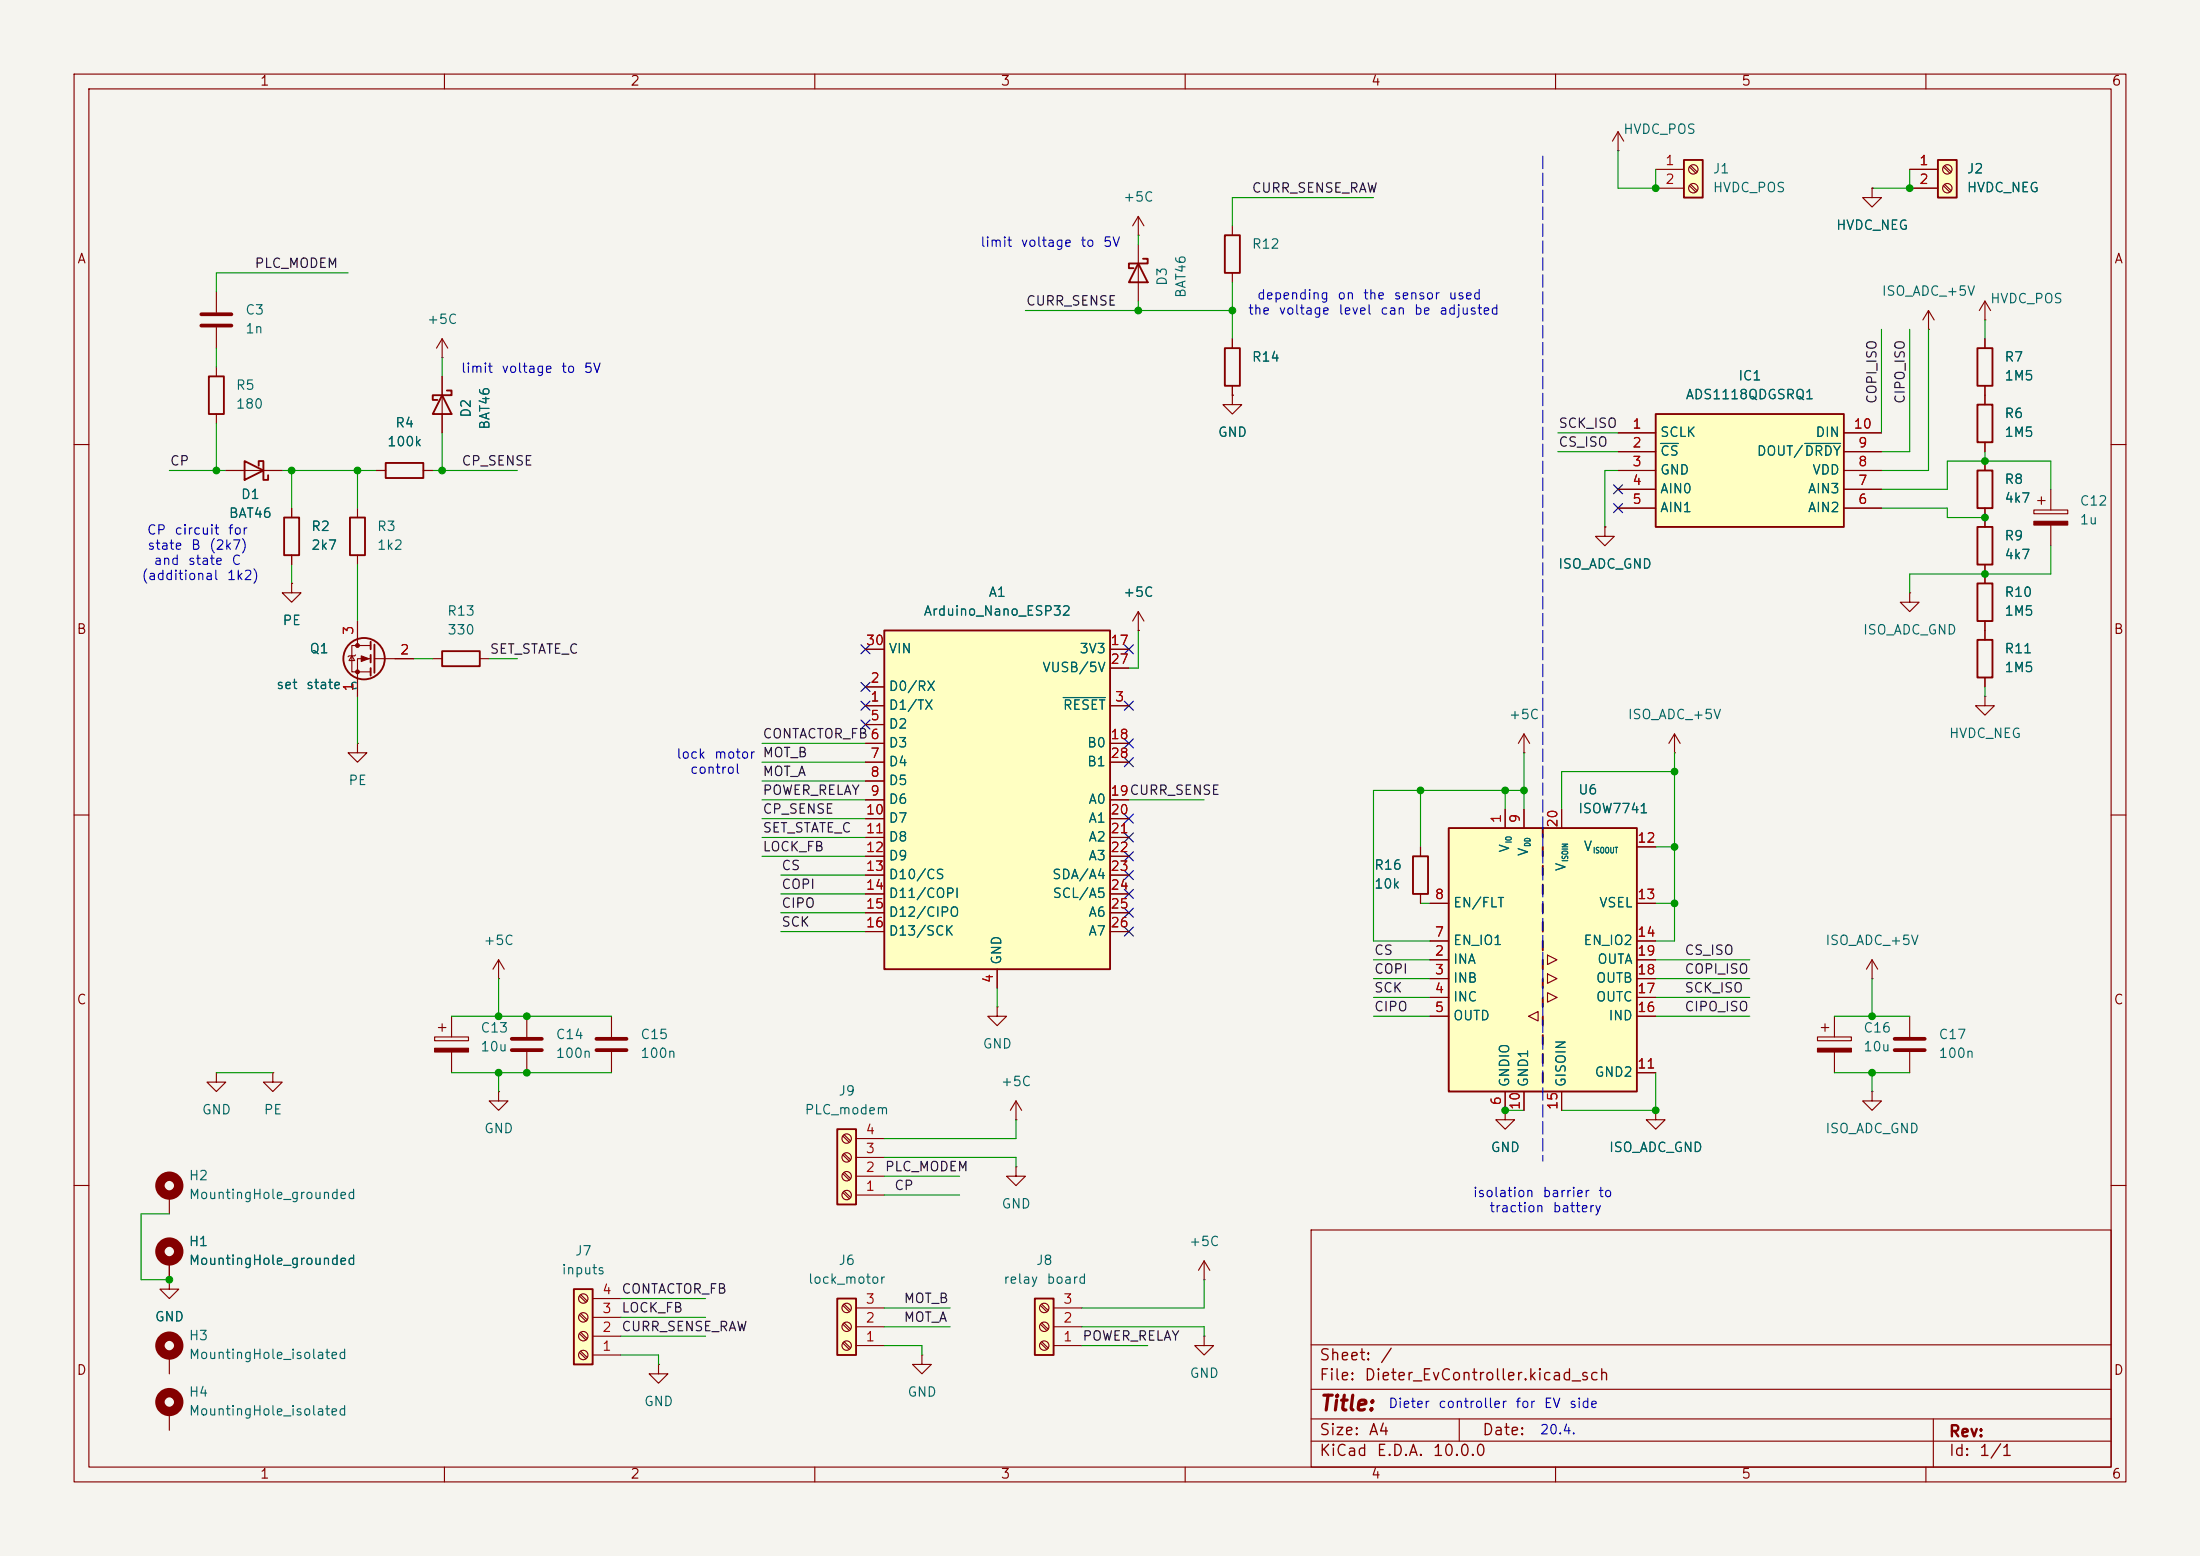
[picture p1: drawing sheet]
<svg xmlns="http://www.w3.org/2000/svg" width="297mm" height="210mm" viewBox="0 0 297 210" stroke-linecap="round" stroke-linejoin="round" font-family="sans-serif">
<path d="M0 0h297v210h-297z" fill="#f5f4ef" stroke="#f5f4ef" stroke-width=".14"/>
<g fill="none" stroke="#840000" stroke-width=".15">
<path d="M10 10h277v190h-277zM12 12h273v186h-273zM60 10v2M110 10v2M160 10v2M210 10v2M260 10v2M10 60h2M285 60h2M10 110h2M285 110h2M10 160h2"/>
<path d="M177 166h108v32h-108zM285 160h2M60 198v2M110 198v2M160 198v2M177 194.5h108M177 191.5h108M177 187.5h108M177 181.5h108M197 191.5v3M210 198v2M260 198v2"/>
<path d="M261 191.5v6.5"/>
</g>
<path d="M223.5 55.9h25.4v15.2h-25.4z" fill="#ffffc2"/>
<path d="M28.2 50.8h2v5.1h-2zM223.5 55.9h25.4v15.2h-25.4z" fill="none" stroke="#840000" stroke-width=".25"/>
<g fill="none" stroke="#840000" stroke-width=".15">
<path d="M218.4 17.8l-.7 1.3M218.4 17.8l.8 1.3M218.4 17.8v2.5M218.4 20.3h.1M29.2 49.5v1.3M29.2 55.9v1.3M218.4 58.4h5.1M248.9 58.4h5.1M39.4 78.7v1.3h1.2l-1.2 1.3-1.3-1.3h1.3M39.4 78.7h.1M218.4 61h5.1M218.4 63.5h5.1"/>
<path d="M218.4 66h5.1M218.4 68.6h5.1M248.9 61h5.1M248.9 63.5h5.1M248.9 66h5.1M248.9 68.6h5.1"/>
</g>
<path d="M224.2 59.9h2.4M243.6 59.9h4.9" fill="none" stroke="#006464" stroke-width=".15"/>
<path d="M227.3 21.6h2.6v5.1h-2.6z" fill="#ffffc2"/>
<path d="M227.3 21.6h2.6v5.1h-2.6zM165.4 47h2v5.1h-2zM267 47h2v5.1h-2zM267 54.6h2v5.1h-2zM47.2 69.9h2.1v5h-2.1z" fill="none" stroke="#840000" stroke-width=".25"/>
<g fill="none" stroke="#840000" stroke-width=".15">
<path d="M223.5 22.9h3.8M223.5 25.4h3.8M228.1 22.5l.8 .9M228.1 25.1l.8 .8M228.2 22.4l.9 .8M228.2 24.9l.9 .8M166.4 45.7v1.3M166.4 52.1v1.2M268 45.7v1.3M268 52.1v2.5M268 59.7v1.3M48.3 68.6v1.3"/>
<path d="M48.3 74.9v1.3M58.7 140h4.5v.5h-4.5zM59.2 138.7h1M59.7 138.2v1M61 137.2v2.8M29.2 144.8v1.3h1.3l-1.3 1.2-1.3-1.2h1.3M29.2 144.8h.1M36.8 144.8v1.3h1.3l-1.3 1.2-1.2-1.2h1.2M36.8 144.8h.1M61 142v2.8M67.3 147.3v1.3h1.3l-1.3 1.3-1.3-1.3h1.3M67.3 147.3h.1"/>
<path d="M162.6 172.7h.1M162.6 170.2l-.8 1.3M162.6 170.2l.7 1.3M162.6 170.2v2.5M162.6 180.3v1.3h1.2l-1.2 1.3-1.3-1.3h1.3M162.6 180.3h.1"/>
<circle cx="228.6" cy="25.4" r=".63"/>
<circle cx="228.6" cy="22.9" r=".63"/>
</g>
<path d="M58.7 141.5h4.5v.5h-4.5z" fill="#840000" stroke="#840000" stroke-width=".15"/>
<path d="M77.5 174h2.5v10.2h-2.5z" fill="#ffffc2"/>
<path d="M165.4 31.8h2v5h-2zM77.5 174h2.5v10.2h-2.5z" fill="none" stroke="#840000" stroke-width=".25"/>
<g fill="none" stroke="#840000" stroke-width=".15">
<path d="M29.2 39.4v2.8M166.4 30.5v1.3M166.4 36.8v1.3M252.7 25.4v1.3h1.3l-1.3 1.2-1.2-1.2h1.2M252.7 25.4h.1M29.2 44.2v2.8M205.7 99.1l-.7 1.2M205.7 99.1l.8 1.2M205.7 99.1v2.5M205.7 101.6h.1M203.2 149.9v1.2h1.3l-1.3 1.3-1.3-1.3h1.3M203.2 149.9h.1"/>
<path d="M78.2 177.5l.9 .8M78.2 174.9l.9 .9M78.4 179.8l.9 .9M78.4 177.3l.9 .8M78.4 174.8l.9 .8M80 177.8h3.8M80 175.3h3.8M78.2 182.5l.9 .9M78.2 180l.9 .8M78.4 182.4l.9 .8M80 182.9h3.8M80 180.3h3.8"/>
<circle cx="78.7" cy="177.8" r=".63"/>
<circle cx="78.7" cy="175.3" r=".63"/>
<circle cx="78.7" cy="180.3" r=".63"/>
<circle cx="78.7" cy="182.9" r=".63"/>
</g>
<path d="M27.2 42.4h4M27.2 43.9h4" fill="none" stroke="#840000" stroke-width=".51"/>
<path d="M261.6 21.6h2.6v5.1h-2.6z" fill="#ffffc2"/>
<path d="M153.7 35.6l1.2 2.5h-2.5zM154.3 34.9h.6v.7h-2.5v.6h.6M261.6 21.6h2.6v5.1h-2.6zM33 62.2l2.6 1.3-2.6 1.3zM34.9 62.9v-.7h.7v2.6h.6v-.7M52.1 62.5h5v2h-5zM267 78.7h2v5.1h-2zM267 71.1h2v5.1h-2zM59.7 87.9h5.1v2h-5.1zM267 86.4h2v5h-2z" fill="none" stroke="#840000" stroke-width=".25"/>
<g fill="none" stroke="#840000" stroke-width=".15">
<path d="M153.7 31.8h.1M153.7 29.2v2.6M153.7 33v7.6M153.7 29.2l-.8 1.3M153.7 29.2l.7 1.3M257.8 22.9h3.8M257.8 25.4h3.8M262.4 22.5l.8 .9M262.4 25.1l.8 .8M262.5 22.4l.9 .8M262.5 24.9l.9 .8M166.4 53.3v1.3h1.2l-1.2 1.3-1.3-1.3h1.3"/>
<path d="M166.4 53.3h.1M260.3 44.5h.1M260.3 41.9l-.7 1.3M260.3 41.9l.8 1.3M260.3 41.9v2.6M268 43.2h.1M268 40.6l-.8 1.3M268 40.6l.7 1.3M268 40.6v2.6M30.5 63.5h7.6M50.8 63.5h1.3M57.1 63.5h1.3"/>
<path d="M216.7 71.1v1.3h1.2l-1.2 1.3-1.3-1.3h1.3M216.7 71.1h.1M268 69.9v1.2M268 76.2v2.5M274.6 68.8h4.5v.5h-4.5zM275.1 67.6h1M275.6 67.1v1M276.9 66v2.8M276.9 70.9v2.8M58.4 88.9h1.3M64.8 88.9h1.2M153.7 85.1h.1"/>
<path d="M153.7 82.6l-.8 1.2M153.7 82.6l.7 1.2M153.7 82.6v2.5M226.1 99.1l-.8 1.2M226.1 99.1l.7 1.2M226.1 99.1v2.5M268 94v1.3h1.2l-1.2 1.2-1.3-1.2h1.3M268 94h.1M268 83.8v2.6M268 91.4v1.3M226.1 101.6h.1M71.1 137.2v2.8"/>
<path d="M82.5 137.2v2.8M257.8 137.2v2.8M71.1 142v2.8M82.5 142v2.8M223.5 149.9v1.2h1.3l-1.3 1.3-1.3-1.3h1.3M223.5 149.9h.1M257.8 142v2.8M22.9 161.3v2.5M22.9 170.2v2.5M22.9 182.9v2.5M22.9 190.5v2.5M88.9 184.2v1.2h1.3l-1.3 1.3-1.3-1.3h1.3"/>
<path d="M88.9 184.2h.1M124.5 182.9v1.3h1.2l-1.2 1.2-1.3-1.2h1.3M124.5 182.9h.1"/>
<circle cx="262.9" cy="22.9" r=".63"/>
<circle cx="262.9" cy="25.4" r=".63"/>
</g>
<g fill="none" stroke="#840000" stroke-width="1.3">
<circle cx="22.9" cy="160" r="1.27"/>
<circle cx="22.9" cy="168.9" r="1.27"/>
<circle cx="22.9" cy="189.2" r="1.27"/>
<circle cx="22.9" cy="181.6" r="1.27"/>
</g>
<path d="M274.6 70.4h4.5v.5h-4.5z" fill="#840000" stroke="#840000" stroke-width=".15"/>
<path d="M69.1 140.2h4.1M69.1 141.7h4.1M80.5 140.2h4.1M80.5 141.7h4.1M255.8 140.2h4M255.8 141.7h4" fill="none" stroke="#840000" stroke-width=".51"/>
<path d="M195.6 111.8h25.4v35.5h-25.4z" fill="#ffffc2"/>
<g fill="none" stroke="#840000" stroke-width=".15">
<path d="M59.7 48.3h.1M59.7 45.7l-.8 1.3M59.7 45.7l.8 1.3M59.7 45.7v2.6M59.7 50.8v7.6M39.4 68.6v1.3M39.4 74.9v1.3M268 62.2v1.3M268 68.6v1.3M47.5 88.5l.4 .7h-.8zM48 88.4l-.1 .1h-.8l-.1 .1M48.3 83.8v3.3"/>
<path d="M50 87.1h-2.5v3.6h2.5M50 88.9h-1.7v5.1M50.5 88.9h5.4M257.8 80v1.3h1.3l-1.3 1.3-1.3-1.3h1.3M257.8 80h.1M48.3 100.3v1.3h1.2l-1.2 1.3-1.3-1.3h1.3M48.3 100.3h.1M191.8 114.3v1.3M203.2 109.2v2.6M205.7 109.2v2.6M210.8 109.2v2.6M221 114.3h2.5"/>
<path d="M191.8 120.7v1.2M193 129.5h2.6M193 132.1h2.6M193 134.6h2.6M193 137.2h2.6M193 127h2.6M193 121.9h2.6M206.4 137.2l1.2-.7v1.3zM208.9 128.9l1.3 .6-1.3 .7zM208.9 131.4l1.3 .7-1.3 .6zM208.9 134l1.3 .6-1.3 .7zM221 129.5h2.5"/>
<path d="M221 132.1h2.5M221 134.6h2.5M221 137.2h2.5M221 127h2.5M221 121.9h2.5M245.4 140h4.5v.5h-4.5zM245.9 138.7h1M246.4 138.2v1M247.6 137.2v2.8M252.7 132.1h.1M252.7 129.5l-.7 1.3M252.7 129.5l.8 1.3"/>
<path d="M252.7 129.5v2.6M203.2 147.3v2.6M205.7 147.3v2.6M210.8 147.3v2.6M221 144.8h2.5M247.6 142v2.8M252.7 147.3v1.3h1.3l-1.3 1.3-1.2-1.3h1.2M252.7 147.3h.1M22.9 172.7v1.3h1.2l-1.2 1.3-1.3-1.3h1.3M22.9 172.7h.1"/>
</g>
<g fill="none" stroke="#840000" stroke-width=".25">
<path d="M59.7 53.3l1.3 2.6h-2.6zM60.3 52.7h.7v.6h-2.6v.7h.7M38.4 69.9h2v5h-2zM267 63.5h2v5.1h-2zM50 86.6v1M50 88.4v1M50 90.2v1M50.5 87v3.8M190.8 115.6h2v5.1h-2zM195.6 111.8h25.4v35.5h-25.4zM208.3 111.8v1.2M208.3 114.3v1.3"/>
<path d="M208.3 116.8v1.3M208.3 119.4v1.3M208.3 121.9v1.3M208.3 124.5v1.2M208.3 127v1.3M208.3 129.5v1.3M208.3 132.1v1.3M208.3 134.6v1.3M208.3 137.2v1.2M208.3 139.7v1.3M208.3 142.2v1.3M208.3 144.8v1.3"/>
<circle cx="49.1" cy="88.9" r="2.79"/>
</g>
<g fill="#840000" stroke="#840000" stroke-width=".15">
<path d="M245.4 141.5h4.5v.5h-4.5z"/>
<path d="M48.8 88.5l1 .4-1 .4z"/>
<circle cx="48.3" cy="87.1" r=".25"/>
<circle cx="48.3" cy="90.7" r=".25"/>
</g>
<path d="M113 152.4h2.6v10.2h-2.6z" fill="#ffffc2"/>
<path d="M113 152.4h2.6v10.2h-2.6z" fill="none" stroke="#840000" stroke-width=".25"/>
<g fill="none" stroke="#840000" stroke-width=".15">
<path d="M113.8 158.4l.9 .9M113.8 155.9l.9 .8M113.8 153.3l.9 .9M114 158.2l.8 .9M114 155.7l.8 .8M114 153.2l.8 .8M115.6 158.8h3.8M115.6 156.2h3.8M115.6 153.7h3.8M113.8 161l.9 .8M114 160.8l.8 .8M115.6 161.3h3.8"/>
<circle cx="114.3" cy="158.7" r=".63"/>
<circle cx="114.3" cy="153.7" r=".63"/>
<circle cx="114.3" cy="156.2" r=".63"/>
<circle cx="114.3" cy="161.3" r=".63"/>
</g>
<path d="M119.4 85.1h30.5v45.7h-30.5z" fill="#ffffc2"/>
<path d="M119.4 85.1h30.5v45.7h-30.5z" fill="none" stroke="#840000" stroke-width=".25"/>
<g fill="none" stroke="#840000" stroke-width=".15">
<path d="M116.8 95.3h2.6M116.8 92.7h2.6M116.8 97.8h2.6M116.8 87.6h2.6M149.9 95.3h2.5M149.9 87.6h2.5M149.9 90.2h2.5M116.8 100.3h2.6M116.8 102.9h2.6M116.8 105.4h2.6M116.8 108h2.6M116.8 110.5h2.6"/>
<path d="M116.8 113h2.6M116.8 115.6h2.6M116.8 118.1h2.6M149.9 100.3h2.5M149.9 102.9h2.5M149.9 108h2.5M149.9 110.5h2.5M149.9 113h2.5M149.9 115.6h2.5M149.9 118.1h2.5M116.8 120.7h2.6M116.8 123.2h2.6"/>
<path d="M116.8 125.7h2.6M134.6 135.9v1.3h1.3l-1.3 1.2-1.3-1.2h1.3M134.6 135.9h.1M134.6 130.8v2.6M149.9 120.7h2.5M149.9 123.2h2.5M149.9 125.7h2.5M137.2 151.1h.1M137.2 148.6l-.8 1.3M137.2 148.6l.7 1.3M137.2 148.6v2.5"/>
</g>
<path d="M143.5 94.1h5.7" fill="none" stroke="#006464" stroke-width=".15"/>
<path d="M139.7 175.3h2.5v7.6h-2.5z" fill="#ffffc2"/>
<path d="M139.7 175.3h2.5v7.6h-2.5z" fill="none" stroke="#840000" stroke-width=".25"/>
<g fill="none" stroke="#840000" stroke-width=".15">
<path d="M137.2 157.5v1.3h1.2l-1.2 1.2-1.3-1.2h1.3M137.2 157.5h.1M140.5 178.7l.8 .9M140.5 176.2l.8 .8M140.6 178.6l.9 .8M140.6 176l.9 .9M142.2 179.1h3.8M142.2 176.5h3.8M140.5 181.3l.8 .8M140.6 181.1l.9 .8M142.2 181.6h3.8"/>
<circle cx="141" cy="179.1" r=".63"/>
<circle cx="141" cy="176.5" r=".63"/>
<circle cx="141" cy="181.6" r=".63"/>
</g>
<path d="M113 175.3h2.6v7.6h-2.6z" fill="#ffffc2"/>
<path d="M113 175.3h2.6v7.6h-2.6z" fill="none" stroke="#840000" stroke-width=".25"/>
<g fill="none" stroke="#840000" stroke-width=".15">
<path d="M252.7 25.4h.1M257.8 22.9h3.8M257.8 25.4h3.8M59.7 50.8v2.5M59.7 55.9v2.5M166.4 53.3h.1M166.4 45.7v1.3M166.4 52.1v1.2M218.4 58.4h5.1M248.9 58.4h5.1M268 45.7v1.3M268 52.1v2.5"/>
<path d="M268 59.7v1.3M30.5 63.5h2.5M35.6 63.5h2.5M39.4 78.7h.1M39.4 68.6v1.3M39.4 74.9v1.3M50.8 63.5h1.3M57.1 63.5h1.3M216.7 71.1h.1M218.4 61h5.1M218.4 63.5h5.1M218.4 66h5.1"/>
<path d="M218.4 68.6h5.1M248.9 61h5.1M248.9 63.5h5.1M248.9 66h5.1M248.9 68.6h5.1M268 62.2v1.3M268 68.6v2.5M268 76.2v2.5M48.3 83.8v2.6M48.3 91.4v2.6M53.3 88.9h2.6M116.8 95.3h2.6"/>
<path d="M116.8 92.7h2.6M116.8 97.8h2.6M116.8 87.6h2.6M149.9 95.3h2.5M149.9 87.6h2.5M149.9 90.2h2.5M153.7 85.1h.1M268 83.8v2.6M268 91.4v1.3M116.8 100.3h2.6M116.8 102.9h2.6M116.8 105.4h2.6"/>
<path d="M116.8 108h2.6M116.8 110.5h2.6M116.8 113h2.6M116.8 115.6h2.6M116.8 118.1h2.6M149.9 100.3h2.5M149.9 102.9h2.5M149.9 108h2.5M149.9 110.5h2.5M149.9 113h2.5M149.9 115.6h2.5M149.9 118.1h2.5"/>
<path d="M191.8 114.3v1.3M203.2 109.2v2.6M205.7 109.2v2.6M210.8 109.2v2.6M221 114.3h2.5M67.3 132.1h.1M67.3 129.5l-.8 1.3M67.3 129.5l.8 1.3M67.3 129.5v2.6M116.8 120.7h2.6M116.8 123.2h2.6M116.8 125.7h2.6"/>
<path d="M134.6 130.8v2.6M149.9 120.7h2.5M149.9 123.2h2.5M149.9 125.7h2.5M191.8 120.7v1.2M193 129.5h2.6M193 132.1h2.6M193 134.6h2.6M193 137.2h2.6M193 127h2.6M193 121.9h2.6M221 129.5h2.5"/>
<path d="M221 132.1h2.5M221 134.6h2.5M221 137.2h2.5M221 127h2.5M221 121.9h2.5M203.2 149.9h.1M203.2 147.3v2.6M205.7 147.3v2.6M210.8 147.3v2.6M221 144.8h2.5M223.5 149.9h.1M22.9 172.7h.1"/>
<path d="M22.9 170.2v2.5M113.8 178.7l.9 .9M113.8 176.2l.9 .8M114 178.6l.8 .8M114 176l.8 .9M115.6 179.1h3.8M115.6 176.5h3.8M113.8 181.3l.9 .8M114 181.1l.8 .8M115.6 181.6h3.8"/>
<circle cx="114.3" cy="176.5" r=".63"/>
<circle cx="114.3" cy="179.1" r=".63"/>
<circle cx="114.3" cy="181.6" r=".63"/>
</g>
<path d="M208.3 21.1v135.6" fill="none" stroke="#0000c2" stroke-width=".15" stroke-dasharray="1.7 .6"/>
<g fill="none" stroke="#009600" stroke-width=".15">
<path d="M47 36.8h-17.8v2.6M153.7 31.8v1.2M166.4 38.1v7.6M185.4 26.7h-19v3.8M218.4 20.3v5.1h5.1v-2.5M257.8 22.9v2.5h-5.1M29.2 47v2.5M29.2 57.2v6.3M59.7 48.3v2.5M59.7 58.4v5.1M138.4 41.9h28M153.7 40.6v1.3"/>
<path d="M210.3 58.4h8.1M254 44.5v13.9M257.8 44.5v16.5h-3.8M260.3 44.5v19h-6.3M268 43.2v2.5M22.9 63.5h7.6M38.1 63.5h12.7M39.4 63.5v5.1M39.4 76.2v2.5M48.3 63.5v5.1M48.3 76.2v7.6M58.4 63.5h11.4"/>
<path d="M210.3 61h8.1M218.4 63.5h-1.7v7.6M254 66h8.9v-3.8h14v3.8M254 68.6h8.9v1.3h5.1M268 61v1.2M276.9 73.7v3.8h-19.1v2.5M48.3 94v6.3M55.9 88.9h2.5M66 88.9h3.8M153.7 85.1v5.1h-1.3M268 92.7v1.3M102.9 108h13.9"/>
<path d="M102.9 100.3h13.9M102.9 115.6h13.9M102.9 113h13.9M102.9 102.9h13.9M102.9 110.5h13.9M102.9 105.4h13.9M105.4 118.1h11.4M152.4 108h10.2M191.8 106.7v7.6M203.2 106.7v2.5M205.7 106.7h-20.3v20.3h7.6M205.7 101.6v7.6"/>
<path d="M223.5 114.3h2.6M226.1 101.6v25.4h-2.6M226.1 104.1h-15.3v5.1M61 137.2h21.5M67.3 132.1v5.1M105.4 120.7h11.4M105.4 125.7h11.4M105.4 123.2h11.4M134.6 133.4v2.5M185.4 137.2h7.6M185.4 129.5h7.6M185.4 132.1h7.6"/>
<path d="M185.4 134.6h7.6M191.8 121.9h1.2M223.5 137.2h12.7M223.5 121.9h2.6M223.5 129.5h12.7M223.5 132.1h12.7M223.5 134.6h12.7M247.6 137.2h10.2M252.7 132.1v5.1M29.2 144.8h7.6M61 144.8h21.5M67.3 144.8v2.5"/>
<path d="M119.4 158.8h10.1M119.4 156.2h17.8v1.3M137.2 151.1v2.6h-17.8M203.2 149.9h2.5M223.5 144.8v5.1h-12.7M247.6 144.8h10.2M252.7 144.8v2.5M22.9 163.8h-3.9v8.9h3.9M83.8 177.8h11.4M83.8 175.3h11.4M119.4 176.5h8.9M119.4 179.1h8.9"/>
<path d="M119.4 161.3h10.1M146 179.1h16.6v1.2M162.6 172.7v3.8h-16.6M83.8 182.9h5.1v1.3M83.8 180.3h11.4M119.4 181.6h5.1v1.3M146 181.6h8.9"/>
</g>
<g fill="none" stroke="#000084" stroke-width=".15">
<path d="M217.8 65.4l1.2 1.2M217.8 68l1.2 1.2M219 65.4l-1.2 1.2M219 68l-1.2 1.2M116.2 97.2l1.2 1.2M116.2 92.1l1.2 1.2M116.2 94.6l1.2 1.3M116.2 87l1.2 1.2M117.4 97.2l-1.2 1.2M117.4 92.1l-1.2 1.2M117.4 94.6l-1.2 1.3M117.4 87l-1.2 1.2"/>
<path d="M151.8 94.6l1.2 1.3M151.8 99.7l1.2 1.2M151.8 87l1.2 1.2M153 94.6l-1.2 1.3M153 99.7l-1.2 1.2M153 87l-1.2 1.2M151.8 109.9l1.2 1.2M151.8 115l1.2 1.2M151.8 117.5l1.2 1.2M151.8 112.4l1.2 1.2M151.8 102.3l1.2 1.2M153 109.9l-1.2 1.2"/>
<path d="M153 115l-1.2 1.2M153 117.5l-1.2 1.2M153 112.4l-1.2 1.2M153 102.3l-1.2 1.2M151.8 120l1.2 1.3M151.8 125.1l1.2 1.2M151.8 122.6l1.2 1.2M153 120l-1.2 1.3M153 125.1l-1.2 1.2M153 122.6l-1.2 1.2"/>
</g>
<path d="M224.2 59.9h2.4M243.6 59.9h4.9M143.5 94.1h5.7" fill="none" stroke="#006464" stroke-width=".15"/>
<g fill="#009600" stroke="#009600" stroke-width=".14">
<circle cx="223.5" cy="25.4" r=".46"/>
<circle cx="257.8" cy="25.4" r=".46"/>
<circle cx="166.4" cy="41.9" r=".46"/>
<circle cx="226.1" cy="114.3" r=".46"/>
<circle cx="226.1" cy="104.1" r=".46"/>
<circle cx="191.8" cy="106.7" r=".46"/>
<circle cx="226.1" cy="121.9" r=".46"/>
<circle cx="203.2" cy="106.7" r=".46"/>
<circle cx="205.7" cy="106.7" r=".46"/>
<circle cx="268" cy="77.5" r=".46"/>
<circle cx="268" cy="69.9" r=".46"/>
<circle cx="268" cy="62.2" r=".46"/>
<circle cx="203.2" cy="149.9" r=".46"/>
<circle cx="252.7" cy="137.2" r=".46"/>
<circle cx="223.5" cy="149.9" r=".46"/>
<circle cx="252.7" cy="144.8" r=".46"/>
<circle cx="39.4" cy="63.5" r=".46"/>
<circle cx="48.3" cy="63.5" r=".46"/>
<circle cx="59.7" cy="63.5" r=".46"/>
<circle cx="29.2" cy="63.5" r=".46"/>
<circle cx="67.3" cy="137.2" r=".46"/>
<circle cx="67.3" cy="144.8" r=".46"/>
<circle cx="71.1" cy="144.8" r=".46"/>
<circle cx="71.1" cy="137.2" r=".46"/>
<circle cx="22.9" cy="172.7" r=".46"/>
<circle cx="153.7" cy="41.9" r=".46"/>
</g>
<text font-size="2" fill="#840000" x="178" y="190.9">Title:</text>
<g font-size="1.5" fill="#840000">
<text x="178" y="184">Sheet:</text>
<text x="186.2" y="184">/</text>
<text x="178" y="186.7">File:</text>
<text x="184.1" y="186.7">Dieter_EvController.kicad_sch</text>
<text x="178" y="196.9">KiCad</text>
<text x="178" y="194.1">Size:</text>
<text x="184.7" y="194.1">A4</text>
<text x="185.7" y="196.9">E.D.A.</text>
<text x="193.3" y="196.9">10.0.0</text>
<text x="200" y="194.1">Date:</text>
<text x="263" y="194.3">Rev:</text>
<text x="263" y="196.9">Id:</text>
<text x="267.1" y="196.9">1/1</text>
</g>
<g font-size="1.3" fill="#840000">
<text x="35" y="11.9">1</text>
<text x="85" y="11.9">2</text>
<text x="135" y="11.9">3</text>
<text x="185" y="11.9">4</text>
<text x="235" y="11.9">5</text>
<text x="285" y="11.9">6</text>
<text x="10.3" y="35.9">A</text>
<text x="285.3" y="35.9">A</text>
<text x="10.3" y="85.9">B</text>
<text x="285.3" y="85.9">B</text>
<text x="10.3" y="135.9">C</text>
<text x="285.3" y="135.9">C</text>
<text x="10.3" y="185.9">D</text>
<text x="285.3" y="185.9">D</text>
<text x="35" y="199.9">1</text>
<text x="85" y="199.9">2</text>
<text x="135" y="199.9">3</text>
<text x="185" y="199.9">4</text>
<text x="235" y="199.9">5</text>
<text x="285" y="199.9">6</text>
</g>
<g font-size="1.3" fill="#006464">
<text x="219.1" y="18.4">HVDC_POS</text>
<text x="231.1" y="23.7">J1</text>
<text x="265.4" y="23.7">J2</text>
<text x="151.5" y="27.5">+5C</text>
<text x="231.1" y="26.3">HVDC_POS</text>
<text x="265.4" y="26.3">HVDC_NEG</text>
<text x="168.9" y="33.9">R12</text>
<text x="247.8" y="31.3">HVDC_NEG</text>
<text x="157.8" y="38.7" transform="rotate(-90 157.8 38.7)">D3</text>
<text x="160.4" y="40.3" transform="rotate(-90 160.4 40.3)">BAT46</text>
<text x="254" y="40.2">ISO_ADC_+5V</text>
<text x="268.6" y="41.2">HVDC_POS</text>
<text x="33" y="42.8">C3</text>
<text x="33" y="45.3">1n</text>
<text x="57.6" y="44">+5C</text>
<text x="31.8" y="52.9">R5</text>
<text x="168.9" y="49.1">R14</text>
<text x="234.6" y="51.7">IC1</text>
<text x="270.5" y="49.1">R7</text>
<text x="270.5" y="51.7">1M5</text>
<text x="31.8" y="55.5">180</text>
<text x="53.3" y="58">R4</text>
<text x="63.9" y="56.5" transform="rotate(-90 63.9 56.5)">D2</text>
<text x="66.4" y="58.1" transform="rotate(-90 66.4 58.1)">BAT46</text>
<text x="164.3" y="59.3">GND</text>
<text x="224" y="59.3">SCLK</text>
<text x="227.5" y="54.2">ADS1118QDGSRQ1</text>
<text x="245" y="59.3">DIN</text>
<text x="270.5" y="56.7">R6</text>
<text x="270.5" y="59.3">1M5</text>
<text x="52.2" y="60.6">100k</text>
<text x="224" y="61.8">CS</text>
<text x="224" y="64.4">GND</text>
<text x="237.1" y="61.8">DOUT/DRDY</text>
<text x="244.6" y="64.4">VDD</text>
<text x="270.5" y="65.6">R8</text>
<text x="30.8" y="70.2">BAT46</text>
<text x="32.4" y="67.7">D1</text>
<text x="41.9" y="72">R2</text>
<text x="50.8" y="72">R3</text>
<text x="224" y="66.9">AIN0</text>
<text x="224" y="69.4">AIN1</text>
<text x="244" y="69.4">AIN2</text>
<text x="244" y="66.9">AIN3</text>
<text x="270.5" y="68.2">4k7</text>
<text x="280.7" y="71.1">1u</text>
<text x="280.7" y="68.6">C12</text>
<text x="41.9" y="74.5">2k7</text>
<text x="50.8" y="74.5">1k2</text>
<text x="210.3" y="77.1">ISO_ADC_GND</text>
<text x="270.5" y="73.3">R9</text>
<text x="270.5" y="75.8">4k7</text>
<text x="60.3" y="83.4">R13</text>
<text x="124.6" y="83.4">Arduino_Nano_ESP32</text>
<text x="133.4" y="80.9">A1</text>
<text x="151.5" y="80.9">+5C</text>
<text x="270.5" y="80.9">R10</text>
<text x="270.5" y="83.4">1M5</text>
<text x="38.1" y="84.7">PE</text>
<text x="41.7" y="88.5">Q1</text>
<text x="60.3" y="86">330</text>
<text x="119.9" y="88.5">VIN</text>
<text x="145.6" y="88.5">3V3</text>
<text x="251.4" y="86">ISO_ADC_GND</text>
<text x="270.5" y="88.5">R11</text>
<text x="37.2" y="93.3">set</text>
<text x="41.2" y="93.3">state</text>
<text x="47.1" y="93.3">c</text>
<text x="119.9" y="93.6">D0/RX</text>
<text x="140.6" y="91">VUSB/5V</text>
<text x="270.5" y="91">1M5</text>
<text x="119.9" y="96.1">D1/TX</text>
<text x="119.9" y="98.7">D2</text>
<text x="119.9" y="101.2">D3</text>
<text x="143.4" y="96.1">RESET</text>
<text x="146.7" y="101.2">B0</text>
<text x="203.6" y="97.4">+5C</text>
<text x="219.7" y="97.4">ISO_ADC_+5V</text>
<text x="263" y="99.9">HVDC_NEG</text>
<text x="46.9" y="106.3">PE</text>
<text x="119.9" y="103.7">D4</text>
<text x="119.9" y="106.3">D5</text>
<text x="146.7" y="103.7">B1</text>
<text x="213" y="107.5">U6</text>
<text x="119.9" y="108.8">D6</text>
<text x="119.9" y="111.4">D7</text>
<text x="119.9" y="113.9">D8</text>
<text x="146.9" y="108.8">A0</text>
<text x="146.9" y="111.4">A1</text>
<text x="146.9" y="113.9">A2</text>
<text x="213" y="110.1">ISOW7741</text>
<text x="119.9" y="116.4">D9</text>
<text x="119.9" y="119">D10/CS</text>
<text x="142" y="119">SDA/A4</text>
<text x="146.9" y="116.4">A3</text>
<text x="185.4" y="117.7">R16</text>
<text x="204.1" y="115.2" transform="rotate(-90 204.1 115.2)">V</text>
<text x="206.6" y="115.6" transform="rotate(-90 206.6 115.6)">V</text>
<text x="211.7" y="117.7" transform="rotate(-90 211.7 117.7)">V</text>
<text x="213.7" y="115.2">V</text>
<text x="119.9" y="121.5">D11/COPI</text>
<text x="119.9" y="124.1">D12/CIPO</text>
<text x="142" y="121.5">SCL/A5</text>
<text x="146.9" y="124.1">A6</text>
<text x="185.4" y="120.2">10k</text>
<text x="196.1" y="122.8">EN/FLT</text>
<text x="215.8" y="122.8">VSEL</text>
<text x="65.2" y="127.9">+5C</text>
<text x="119.9" y="126.6">D13/SCK</text>
<text x="135.5" y="130.3" transform="rotate(-90 135.5 130.3)">GND</text>
<text x="146.9" y="126.6">A7</text>
<text x="196.1" y="130.4">INA</text>
<text x="196.1" y="127.9">EN_IO1</text>
<text x="213.7" y="127.9">EN_IO2</text>
<text x="215.6" y="130.4">OUTA</text>
<text x="246.3" y="127.9">ISO_ADC_+5V</text>
<text x="196.1" y="132.9">INB</text>
<text x="196.1" y="135.5">INC</text>
<text x="215.4" y="135.5">OUTC</text>
<text x="215.4" y="132.9">OUTB</text>
<text x="64.8" y="139.7">C13</text>
<text x="64.8" y="142.2">10u</text>
<text x="74.9" y="143.1">100n</text>
<text x="74.9" y="140.6">C14</text>
<text x="86.4" y="143.1">100n</text>
<text x="86.4" y="140.6">C15</text>
<text x="132.6" y="141.8">GND</text>
<text x="196.1" y="138">OUTD</text>
<text x="217.1" y="138">IND</text>
<text x="251.5" y="139.7">C16</text>
<text x="251.5" y="142.2">10u</text>
<text x="261.6" y="143.1">100n</text>
<text x="261.6" y="140.6">C17</text>
<text x="113.1" y="148.2">J9</text>
<text x="135" y="146.9">+5C</text>
<text x="204.1" y="146.8" transform="rotate(-90 204.1 146.8)">GNDIO</text>
<text x="206.6" y="146.8" transform="rotate(-90 206.6 146.8)">GND1</text>
<text x="211.7" y="146.8" transform="rotate(-90 211.7 146.8)">GISOIN</text>
<text x="215.2" y="145.6">GND2</text>
<text x="27.2" y="150.7">GND</text>
<text x="35.5" y="150.7">PE</text>
<text x="65.3" y="153.3">GND</text>
<text x="108.5" y="150.7">PLC_modem</text>
<text x="201.2" y="155.8">GND</text>
<text x="217.1" y="155.8">ISO_ADC_GND</text>
<text x="246.3" y="153.3">ISO_ADC_GND</text>
<text x="25.4" y="159.6">H2</text>
<text x="25.4" y="162.2">MountingHole_grounded</text>
<text x="135.1" y="163.4">GND</text>
<text x="25.4" y="168.5">H1</text>
<text x="25.4" y="171">MountingHole_grounded</text>
<text x="75.7" y="172.3">inputs</text>
<text x="77.5" y="169.8">J7</text>
<text x="109" y="173.6">lock_motor</text>
<text x="113.1" y="171">J6</text>
<text x="135.4" y="173.6">relay</text>
<text x="139.8" y="171">J8</text>
<text x="141.2" y="173.6">board</text>
<text x="160.4" y="168.5">+5C</text>
<text x="20.8" y="178.7">GND</text>
<text x="25.4" y="181.2">H3</text>
<text x="25.4" y="183.7">MountingHole_isolated</text>
<text x="25.4" y="188.8">H4</text>
<text x="25.4" y="191.4">MountingHole_isolated</text>
<text x="86.9" y="190.1">GND</text>
<text x="122.4" y="188.8">GND</text>
<text x="160.5" y="186.3">GND</text>
</g>
<g font-size="1.3" fill="#a90000">
<text x="224.7" y="22.6">1</text>
<text x="259" y="22.6">1</text>
<text x="224.7" y="25.1">2</text>
<text x="259" y="25.1">2</text>
<text x="220.3" y="58.2">1</text>
<text x="250.1" y="58.2">10</text>
<text x="220.3" y="60.7">2</text>
<text x="220.3" y="63.2">3</text>
<text x="220.3" y="65.8">4</text>
<text x="250.8" y="65.8">7</text>
<text x="250.8" y="63.2">8</text>
<text x="250.8" y="60.7">9</text>
<text x="220.3" y="68.3">5</text>
<text x="250.8" y="68.3">6</text>
<text x="48" y="85.8" transform="rotate(-90 48 85.8)">3</text>
<text x="53.9" y="88.6">2</text>
<text x="116.8" y="87.4">30</text>
<text x="149.8" y="87.4">17</text>
<text x="149.8" y="89.9">27</text>
<text x="48" y="93.4" transform="rotate(-90 48 93.4)">1</text>
<text x="117.4" y="95">1</text>
<text x="117.4" y="92.5">2</text>
<text x="150.4" y="95">3</text>
<text x="117.4" y="97.5">5</text>
<text x="117.4" y="100.1">6</text>
<text x="149.8" y="100.1">18</text>
<text x="117.4" y="102.6">7</text>
<text x="117.4" y="105.2">8</text>
<text x="117.4" y="107.7">9</text>
<text x="149.8" y="107.7">19CURR_SENSE</text>
<text x="149.8" y="102.6">28</text>
<text x="149.8" y="107.7">19</text>
<text x="116.8" y="110.2">10</text>
<text x="116.8" y="112.8">11</text>
<text x="149.8" y="110.2">20</text>
<text x="149.8" y="112.8">21</text>
<text x="202.9" y="111.2" transform="rotate(-90 202.9 111.2)">1</text>
<text x="205.5" y="111.2" transform="rotate(-90 205.5 111.2)">9</text>
<text x="210.6" y="111.8" transform="rotate(-90 210.6 111.8)">20</text>
<text x="116.8" y="115.3">12</text>
<text x="116.8" y="117.9">13</text>
<text x="149.8" y="115.3">22</text>
<text x="149.8" y="117.9">23</text>
<text x="220.9" y="114">12</text>
<text x="116.8" y="120.4">14</text>
<text x="116.8" y="122.9">15</text>
<text x="116.8" y="125.5">16</text>
<text x="149.8" y="120.4">24</text>
<text x="149.8" y="122.9">25</text>
<text x="149.8" y="125.5">26</text>
<text x="193.6" y="121.7">8</text>
<text x="220.9" y="121.7">13</text>
<text x="193.6" y="129.3">2</text>
<text x="193.6" y="131.8">3</text>
<text x="193.6" y="126.7">7</text>
<text x="220.9" y="126.7">14</text>
<text x="220.9" y="131.8">18</text>
<text x="220.9" y="129.3">19</text>
<text x="134.4" y="132.8" transform="rotate(-90 134.4 132.8)">4</text>
<text x="193.6" y="134.4">4</text>
<text x="193.6" y="136.9">5</text>
<text x="220.9" y="136.9">16</text>
<text x="220.9" y="134.4">17</text>
<text x="202.9" y="149.3" transform="rotate(-90 202.9 149.3)">6</text>
<text x="205.5" y="149.9" transform="rotate(-90 205.5 149.9)">10</text>
<text x="210.6" y="149.9" transform="rotate(-90 210.6 149.9)">15</text>
<text x="220.9" y="144.5">11</text>
<text x="116.8" y="156">3</text>
<text x="116.8" y="153.4">4</text>
<text x="116.8" y="161">1</text>
<text x="116.8" y="158.5">2</text>
<text x="81.2" y="177.5">3</text>
<text x="81.2" y="175">4</text>
<text x="116.8" y="178.8">2</text>
<text x="116.8" y="176.3">3</text>
<text x="143.4" y="178.8">2</text>
<text x="143.4" y="176.3">3</text>
<text x="81.2" y="182.6">1</text>
<text x="81.2" y="180.1">2</text>
<text x="116.8" y="181.4">1</text>
<text x="143.4" y="181.4">1</text>
</g>
<g font-size="1.3" fill="#0f0f0f">
<text x="168.9" y="26.3">CURR_SENSE_RAW</text>
<text x="34.3" y="36.5">PLC_MODEM</text>
<text x="138.4" y="41.6">CURR_SENSE</text>
<text x="210.3" y="58.1">SCK_ISO</text>
<text x="253.7" y="54.6" transform="rotate(-90 253.7 54.6)">COPI_ISO</text>
<text x="257.5" y="54.6" transform="rotate(-90 257.5 54.6)">CIPO_ISO</text>
<text x="22.9" y="63.2">CP</text>
<text x="62.2" y="63.2">CP_SENSE</text>
<text x="210.3" y="60.6">CS_ISO</text>
<text x="66" y="88.6">SET_STATE_C</text>
<text x="102.9" y="100">CONTACTOR_FB 6</text>
<text x="102.9" y="102.5">MOT_B</text>
<text x="102.9" y="105.1">MOT_A</text>
<text x="102.9" y="107.6">POWER_RELAY</text>
<text x="102.9" y="112.7">SET_STATE_C</text>
<text x="102.9" y="110.1">CP_SENSE</text>
<text x="102.9" y="115.2">LOCK_FB</text>
<text x="105.4" y="117.8">CS</text>
<text x="105.4" y="120.3">COPI</text>
<text x="105.4" y="122.8">CIPO</text>
<text x="105.4" y="125.4">SCK</text>
<text x="185.4" y="131.7">COPI</text>
<text x="185.4" y="129.2">CS</text>
<text x="227.3" y="131.7">COPI_ISO</text>
<text x="227.3" y="129.2">CS_ISO</text>
<text x="185.4" y="134.3">SCK</text>
<text x="185.4" y="136.8">CIPO</text>
<text x="227.3" y="136.8">CIPO_ISO</text>
<text x="227.3" y="134.3">SCK_ISO</text>
<text x="119.4" y="158.4">PLC_MODEM</text>
<text x="120.6" y="160.9">CP</text>
<text x="83.8" y="177.5">LOCK_FB</text>
<text x="83.8" y="180">CURR_SENSE_RAW</text>
<text x="83.8" y="174.9">CONTACTOR_FB</text>
<text x="121.9" y="178.7">MOT_A</text>
<text x="121.9" y="176.2">MOT_B</text>
<text x="146" y="181.3">POWER_RELAY</text>
</g>
<g font-size="1.3" fill="#0000c2">
<text x="132.2" y="33.6">limit</text>
<text x="137.7" y="33.6">voltage</text>
<text x="145.8" y="33.6">to</text>
<text x="148.8" y="33.6">5V</text>
<text x="169.6" y="40.7">depending</text>
<text x="180.4" y="40.7">on</text>
<text x="183.9" y="40.7">the</text>
<text x="188.1" y="40.7">sensor</text>
<text x="195.5" y="40.7">used</text>
<text x="168.4" y="42.8">the</text>
<text x="172.5" y="42.8">voltage</text>
<text x="180.6" y="42.8">level</text>
<text x="186.2" y="42.8">can</text>
<text x="190.8" y="42.8">be</text>
<text x="194.2" y="42.8">adjusted</text>
<text x="62.1" y="50.7">limit</text>
<text x="67.6" y="50.7">voltage</text>
<text x="75.7" y="50.7">to</text>
<text x="78.7" y="50.7">5V</text>
<text x="19.7" y="72.5">CP</text>
<text x="19.8" y="74.5">state</text>
<text x="20.7" y="76.6">and</text>
<text x="23.5" y="72.5">circuit</text>
<text x="25.3" y="76.6">state</text>
<text x="25.7" y="74.5">B</text>
<text x="28.1" y="74.5">(2k7)</text>
<text x="30.7" y="72.5">for</text>
<text x="31.2" y="76.6">C</text>
<text x="19" y="78.6">(additional</text>
<text x="30.5" y="78.6">1k2)</text>
<text x="91.2" y="102.7">lock</text>
<text x="93.1" y="104.8">control</text>
<text x="96.3" y="102.7">motor</text>
<text x="198.8" y="161.9">isolation</text>
<text x="208.2" y="161.9">barrier</text>
<text x="215.7" y="161.9">to</text>
<text x="201" y="163.9">traction</text>
<text x="209.5" y="163.9">battery</text>
<text x="187.3" y="190.4">Dieter</text>
<text x="194.1" y="190.4">controller</text>
<text x="204.5" y="190.4">for</text>
<text x="208.3" y="190.4">EV</text>
<text x="211.7" y="190.4">side</text>
<text x="207.8" y="193.9">20.4.</text>
</g>
<g font-size=".8" fill="#006464">
<text x="204.3" y="113.9" transform="rotate(-90 204.3 113.9)">IO</text>
<text x="206.8" y="114.4" transform="rotate(-90 206.8 114.4)">DD</text>
<text x="211.9" y="116.4" transform="rotate(-90 211.9 116.4)">ISOIN</text>
<text x="215" y="115.4">ISOOUT</text>
</g>
</svg>
